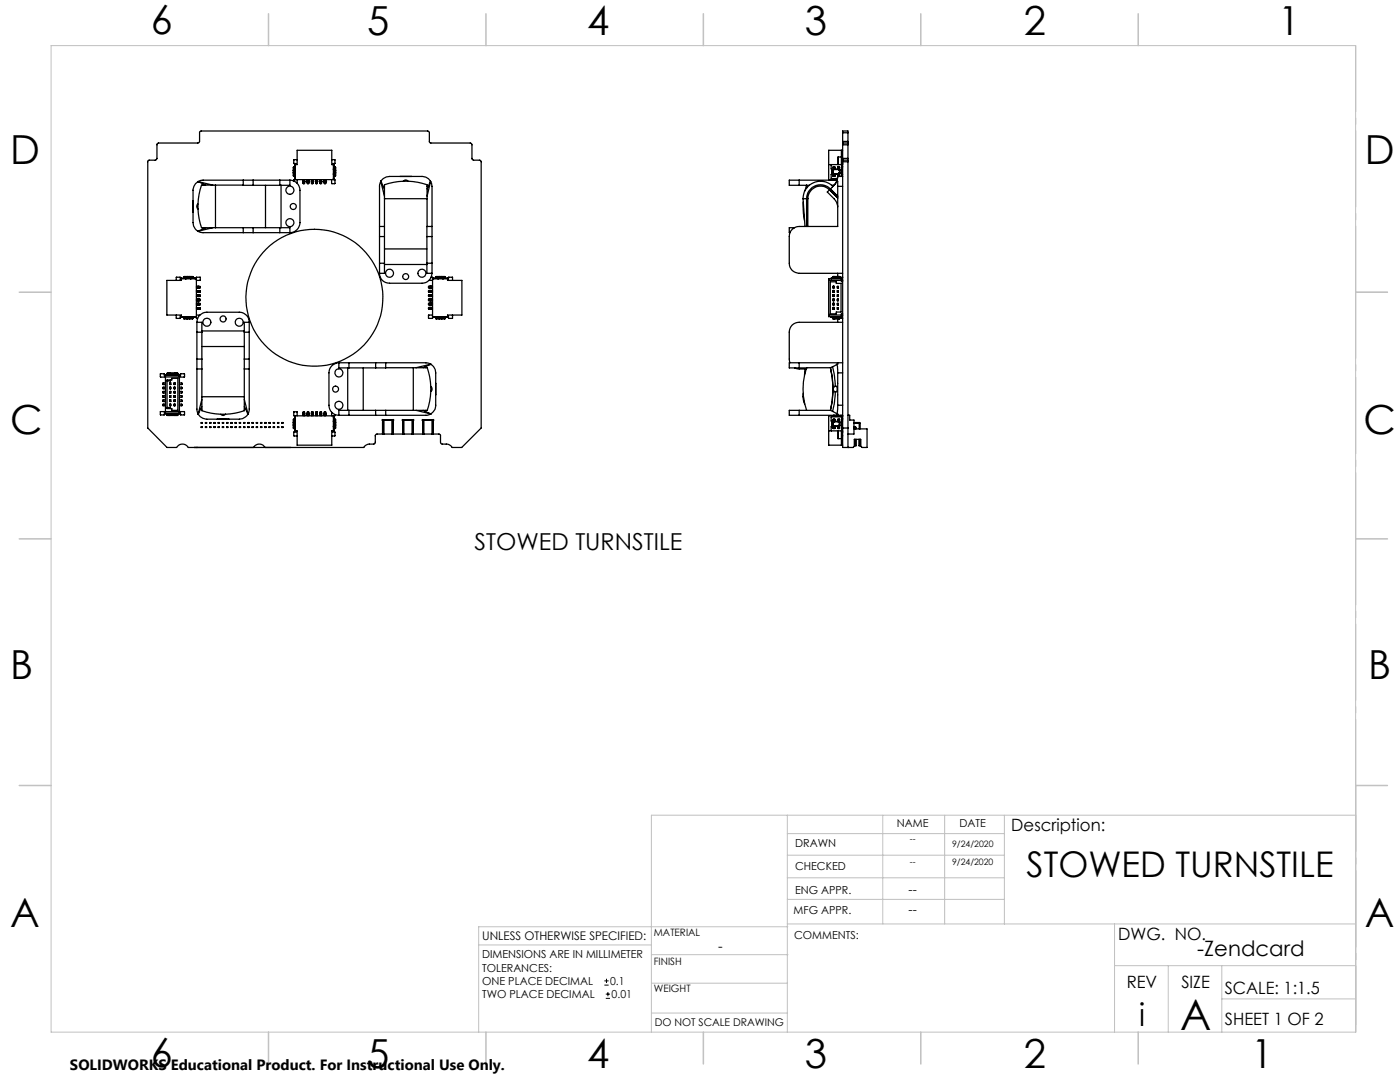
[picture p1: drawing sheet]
<svg xmlns="http://www.w3.org/2000/svg" width="279mm" height="216mm" viewBox="0 0 279 216" stroke-linecap="round" stroke-linejoin="round" font-family="sans-serif">
<path d="M120.6 196.6h.9M120.6 195.7h.9M120.9 199.2h.8M120.9 198.4h.8M121 195.3v.8M121.3 197.9v.9" fill="none" stroke="#000" stroke-width=".2"/>
<path d="M270.6 9.1v49.2M270.6 58.3v49.2M270.6 107.5v49.2M270.6 156.7v49.2" fill="none" stroke="#c0c0c0" stroke-width=".2" stroke-dasharray="15.2 1.3 1.3 1.3" stroke-dashoffset="2.1"/>
<g fill="none" stroke="#c0c0c0" stroke-width=".2">
<path d="M10.2 9.1h260.3v196.9h-260.3zM270.5 58.3h6.4M270.5 156.7h6.4M157.1 162.7v43.3M157.1 175.2h43.3M157.1 170.6h43.3M157.1 166.3h43.3M157.1 179.5h43.3M176.2 162.7v21.7M188.5 162.7v21.7M200.4 162.7v21.7M270.6 162.7h-140.6v43.3"/>
<path d="M95.5 188.6h34.5M130 196.2h27.1M130 190.5h27.3M157.1 184.4h113.4M157.2 184.9h-61.7v21.1M222.4 184.4v21.6M222.4 192.7h48.1M233.2 192.7v13.3M243.8 199.3h26.7M243.8 192.7v13.3M130 202.1h27.1"/>
</g>
<g fill="none" stroke="#c0c0c0" stroke-width=".3">
<path d="M53.6 2.8v6.3M97 2.8v6.3M140.4 2.8v6.3M183.8 2.8v6.3M227.2 2.8v6.3M3.8 58.3h6.4M270.5 58.3h6.4M3.8 107.5h6.4M270.5 107.5h6.4M3.8 156.7h6.4M270.5 156.7h6.4M53.6 206v6.3"/>
<path d="M97 206v6.3M140.4 206v6.3M183.8 206v6.3M227.2 206v6.3"/>
</g>
<g fill="none" stroke="#000" stroke-width=".25">
<path d="M39.5 36.3l1.1 .4M39.5 36.3a2.11 2.11 0 0 0-1 1.7v4.3M39.5 36.2v.1M39.5 36.2l3 .7M40.6 36.7l-.1 .2M40.6 36.7l.4 .2M43 36.9h-2.7a12.4 12.4 0 0 0 0 8.5h2.7M43 36.9v8.5M43 36.9h5.5M48.5 35.9v1.1h2M48.5 35.9h2M48.5 35.9h-8.1l-.9 .3"/>
<path d="M50.5 35.9v1.1M50.5 35.9h5.3M50.5 37h5.3M53 37v8.4M55.8 35.9h2.1M55.8 35.9v1.1M56.1 36.9v8.5M57.9 35.9v1.1h-2.1M57.9 35.9a2.05 2.05 0 0 1 2 2.1v6.4a2.05 2.05 0 0 1-2 2M58.5 34l.2-.1v.7l-.2-.1M58.6 35.1l.2 .1M58.6 35.1h.1"/>
<path d="M58.6 33.3v.1M58.6 33.4v1.7M58.6 33.3v1.8M58.6 35.1h.2M58.6 33.4h.2M58.8 32.9l.5-.1v-2.8h6.9v2.8l.5 .1M58.8 35.6h.1M58.8 34.7h.1M58.8 33.8h.1M58.8 33.3h-.2M58.8 34.8h.1M58.8 33.7h.1"/>
<path d="M58.8 32.9h.1M58.8 32.9v1.8M58.8 34.7v.9M58.9 32.8v3M59.3 31.9h-.7v.7h.5v.2M59.3 35.8v.8M60.5 36.2h.1M60.5 36.2h.2M60.5 35.8v.4M60.7 36.2h.1M60.7 35.8v.9l-.2-.1v-.6M60.7 36h.1"/>
<path d="M61.3 36.2h.1M61.3 36.2h.3M61.3 35.8v.4M61.6 36.2h.1M61.6 35.8v.9l-.3-.1v-.6M61.6 36h.1M62.2 36.2h.1M62.2 36.2h.2M62.2 35.8v.4M62.4 36.2h.1M62.4 35.8v.9l-.2-.1v-.6M62.4 36h.1"/>
<path d="M63 36.2h.1M63 36.2h.3M63 36l.1 .7 .2-.1v-.6M63 35.8v.4M63.3 36.2h.1M63.3 35.8v.4M63.9 36.2h.1M63.9 36.2h.2M63.9 36v.7l.3-.1-.1-.6M63.9 35.8v.4M64.1 36.2h.1M64.1 35.8v.4"/>
<path d="M64.7 36h.1M64.7 36.2h.1M64.7 36.2h.3M64.7 35.8l.1 .9 .2-.1v-.6M65 36.2h.1M65 35.8v.4M66.2 35.8v.8l.6 .1v-.9h-8.1l-.1 .3M66.2 31.9h.7v.7h-.5v.2M66.5 32.8v3M66.5 35.6h.2M66.5 34.8h.2M66.5 33.8h.2"/>
<path d="M66.5 33.7h.2M66.5 32.9h.2M66.5 34.7h.2M66.7 35.6h-.2M66.7 33.8h.1M66.7 34.7h.1M66.7 33.3h.2M66.7 32.9v1.8M66.7 34.7v.9M66.7 35.1h.2M66.7 33.4h.2M66.9 35.1h.1"/>
<path d="M66.9 33.4v1.7M66.9 33.3v.1M66.9 33.3l.1 1.8-.3 .1M67 34l-.2-.1v.7l.2-.1M76 36.2l-.3 .7v8.3M76 36.2l.7 3M76 36.1v.1M76 36.1l.5 1.2M76.5 37.3l.2 .4M76.7 39.7v-2.8a12.4 12.4 0 0 1 8.5 0v2.8M76.7 39.7h8.5M76.7 39.7v5.5"/>
<path d="M76.7 37.2l-.2 .1M79.8 35.2h2.3M79.8 35.2h4.4a1.93 1.93 0 0 1 1.7 .9M79.8 35.2a5.3 5.3 0 0 0-3.3 .4l-.5 .5M80.5 36.2l.5-.3 .5 .3M85.2 39.7v5.5M85.2 37.2l.2 .1M85.4 37.3l-.2 .4M85.9 36.1l-.5 1.2M85.9 36.1v.1M85.9 36.2l.3 1v8M85.9 36.2l-.7 3"/>
<path d="M159.5 35.9h-2v1.1h2M159.5 35.9h7.5M159.5 37h2M159.5 35.9v1.1M160.3 39.7h.7M160.3 39.7l.4 5.5M161 36.9l-.3 1.2M161 39.7l.1 5.5M161 37v.5M161 39.7v5.5M161 39.7h.2M161.2 39.7v5.5"/>
<path d="M165.4 32.8h2.8M165.6 37.9a2.53 2.53 0 0 0-2.8-.6 2.53 2.53 0 0 0-1.6 2.4M165.6 37.9l-.5 .4a4.6 4.6 0 0 1 2.1 2.8v.2M165.6 37.9l1.6 1.6M165.7 37.7a2.77 2.77 0 0 0-3-.6 2.77 2.77 0 0 0-1.7 2.6M165.7 37.7l-.1 .2M165.7 37.7l1.5 1.5M165.9 32.8v2.8h1.2M166 37h.5M166.2 34.6h.1M166.2 33.9h.1M166.2 37.3l-.5 .4"/>
<path d="M166.2 33.9l.1 .1M166.2 33.9v.7M166.2 37.2a3.5 3.5 0 0 0-3.8-.8 3.5 3.5 0 0 0-2.1 3.3M166.2 34.6l.1 .5M166.3 33.3h.3M166.3 35.1h.3M166.3 33.3l-.1 .6M166.3 33.3v.1M166.3 34v.5M166.3 34h.1M166.3 34.5h.1M166.3 34.5l-.1 .1"/>
<path d="M166.3 35.1h.2M166.3 33.4h.2M166.3 35.1h.1M166.3 33.4v.6M166.3 34.5v.6M166.5 34.6l.2 .2M166.5 34.6h.8M166.5 35.1h.1M166.5 33.4v.4M166.5 34.6v.5M166.5 33.8h.8M166.6 33.3l.1 .4"/>
<path d="M166.6 33.3l-.1 .1M166.7 34.8h.4M166.7 34.8l-.1 .3M166.7 33.7h.4M166.7 33.7l-.2 .1M167 36.1l.2 .1v1M167 36.1l-.8 1.2M167.1 34.8l.1 .3M167.1 33.7l.2 .1M167.2 35.2a2.86 2.86 0 0 1-1 2.1M167.2 37.2v8h-7.7a1.99 1.99 0 0 0-2 2v5.3a1.99 1.99 0 0 0 2 2h8.7M167.2 35.2l-.2 .9"/>
<path d="M167.2 35.2h1M167.2 37.2h1M167.2 33.3h.3M167.2 33.3l-.1 .4M167.2 35.1h.3M167.2 33.3l.1 .1M167.3 35.1h.2M167.3 33.4h.2M167.3 34.6l-.2 .2M167.3 31.3v1.5M167.3 33.4v.4M167.3 34.6v.5"/>
<path d="M167.3 35.1h-.1M167.5 33.4v.6M167.5 34.5v.6M167.5 35.1h.1M167.5 34.5l.1 .1M167.5 34h.1M167.5 34.5h.1M167.5 33.3l.1 .6M167.5 33.3v.1M167.5 34v.5M167.6 34.6l-.1 .5M167.6 34.6h.1"/>
<path d="M167.6 33.9h.1M167.6 33.9l-.1 .1M167.6 33.9v.7M167.9 30l.1 5.2M167.9 31.3h-.6v1.5M168 35.1l.1 .1M168 34.9h.2M168 33.3h.2M168 32.6h.1M168 32.6v.2M168 32.6h.2M168 31.9h.2"/>
<path d="M168 31.9v.7M168 32.8h.1M168 32.8h.2M168.2 32v.3M168.2 31.6v.4M168.2 28.5v.4M168.2 28.2v.3M168.2 26.5v-.4h1v.4M168.2 31.9h-.2M168.2 33.2l-.2 .1M168.2 32h1M168.2 32.3v57h2.1l.2-.3v-1.3h1.3v1.3l.2 .3h1v-3.7h-2.6"/>
<path d="M168.2 28.5h1M168.2 30h-2.8v5.8h1.7M168.2 26.5v1.7M168.2 28.9v2.7M168.2 32.3h1M168.2 31.6h1M168.2 28.9h1M168.2 28.2h1M168.2 26.5h1M169.2 32v.3M169.2 31.6v.4M169.2 28.5v.4"/>
<path d="M169.2 28.2v.3M169.2 26.5v1.7M169.2 28.9v2.7M169.2 32.3v57M36.2 55.7l-.2 .1v-.5h-.8v.7M36.2 55.6h3M36.2 55.5v.5h-2.9v6.9h2.9v.4M36.2 55.5h.9M36.2 55.5v.1M36.7 55.2l.1 .1M36.7 55.2v.3M36.7 55.2h1.8"/>
<path d="M36.8 55.3h1.6M36.8 55.3v.2M37 55.5v.1M37.1 55.5h.1M37.1 55.5v.1M37.1 55.5h1.8M37.4 55.2l-.1 .2h.6l-.1-.2M38 55.6v-.1l.1 .1M38.1 55.5v.1M38.4 55.3v.2M38.5 55.2l-.1 .1M38.5 55.2v.3"/>
<path d="M38.5 40v2.3M38.5 42.3a5.2 5.2 0 0 0 .4 3.3l.6 .5M38.9 55.5l.1 .1M38.9 55.5v.1M39.2 58h.5v.3h-.2M39.2 58.9l.5-.1v.4l-.2-.1M39.2 57.2h.5v.3l-.2-.1M39.2 59.7h.5v.3h-.2M39.2 55.4v8.1h.2M39.2 55.3h.1M39.2 58.3h.3M39.2 57.4h.3"/>
<path d="M39.2 59.1h.3M39.2 60h.3M39.2 55.3h.8v.7h-.8M39.3 58.8l.7 .1-.1 .3-.6-.1M39.3 58h.7l-.1 .3h-.6M39.3 57.2h.7l-.1 .3-.6-.1M39.3 59.7h.7l-.1 .3h-.6M39.5 46.1h.1M39.5 40.7l-.2 .5 .2 .5M39.5 46.1l.9 .3h8.1M39.5 58.3h.1M39.5 59.1h.1"/>
<path d="M39.5 60h.1M39.5 57.4h.1M39.5 57.2v.2M39.5 58v.3M39.5 58.8v.3M39.5 59.7v.3M40.5 45.4l.1 .2M40.6 45.6l-1.1 .5M41 45.4l-.4 .2M42.5 45.4l-3 .7M43 45.4h5.5M48.5 45.4h2"/>
<path d="M48.5 46.4h2M48.5 45.4v1M50.5 45.4h5.3M50.5 45.4v1M50.5 46.4h5.3M55.8 45.4h2.1v1M55.8 46.4h2.1M55.8 45.4v1M75.7 52.5v2M75.7 45.2v2M75.7 54.5a1.93 1.93 0 0 0 2.1 2h6.4a1.99 1.99 0 0 0 2-2M75.7 47.2h1"/>
<path d="M75.7 52.5h1M75.7 47.2v5.3M75.7 45.2h1M76.7 52.8h8.5M76.7 52.5v2h-1M76.7 45.2v2M76.7 47.2v5.3M76.7 49.7h8.5M85.2 52.5v2h1M85.2 45.2v2M85.2 47.2v5.3M85.2 47.2h1"/>
<path d="M85.2 52.5h1M85.2 45.2h1M85.6 56h.7M85.9 59.1h.1M85.9 60h.1M85.9 58.3h.1M85.9 57.4h.1M85.9 59.7v.3M85.9 57.2v.2M85.9 58v.3M85.9 58.9v.2M86 55.3l.3 .1v8.1h-.8v-.6h.8"/>
<path d="M86.1 59.7h-.6l.1 .3h.5h-.2M86.1 58h-.6l.1 .3h.5h-.2M86.1 58.8l-.6 .1 .1 .3h.5l-.2-.1M86.1 57.1l-.6 .1 .1 .3h.5l-.2-.1M86.1 57.1v.1M86.1 58h.1M86.1 58.8h.1M86.1 59.7h.1M86.2 52.5v2M86.2 45.2v2M86.2 47.2v5.3M86.3 59.1h-.4"/>
<path d="M86.3 58.9l-.4-.1v.3M86.3 59.9l-.4 .1M86.3 59.7h-.4v.3M86.3 58.2l-.4 .1M86.3 58h-.4v.3M86.3 57.4h-.4M86.3 57.2h-.4v.2M86.3 55.6h3M86.6 55.5l-.1 .1M86.6 55.5v.1M86.6 55.5h.8M87 55.2l.1 .1"/>
<path d="M87 55.2v.3M87 55.2h1.8M87.1 55.3h1.7M87.1 55.3v.2M87.3 55.5v.1M87.4 55.5h.1M87.4 55.5v.1M87.5 55.5h.8M87.5 55.5v.1M87.7 55.2l-.1 .2h.6v-.2M88.3 55.5h.1M88.3 55.5v.1"/>
<path d="M88.4 55.5v.1M88.4 55.5h.9M88.5 55.5v.1M88.8 55.3v.2M88.8 55.2v.1M88.8 55.2v.3M89.3 55.5v.5h2.9v6.9h-2.9v.4M89.3 55.5v.1M89.3 55.7l.2 .1v-.5h.8v.7M158.6 45.4h-1.1v1h.2M160.3 40.3v2.3l.2 1.4M165.4 56h2.5"/>
<path d="M165.7 56.2h1.2v.4h1v5.7h-1v.3h-1.2zM165.9 55.5h2.1M165.9 55.5v.1M166.2 55.3h.1M166.2 55.3v.1M166.2 55.3l.1-.1 1.3 .1M166.2 55.3v.2M166.3 55.2v.1M166.3 55.2l-.1 .1M166.3 57.1h.1M166.3 59.7h.1M166.3 58.8h.1"/>
<path d="M166.3 58h.1M166.3 58.3h.1M166.3 57.5h.1M166.3 59.2h.1M166.3 57.1v.4M166.3 58v.3M166.3 58.8v.4M166.3 59.7v.3M166.3 58.8v.1M166.3 57.1v.1M166.3 58.9h.1M166.3 59.1h.1"/>
<path d="M166.3 59.9h.1M166.3 58.2h.1M166.3 57.4h.1M166.3 57.2h.1M166.3 59.9v.1M166.3 58.2v.1M166.3 57.4v.1M166.3 59.1v.1M166.3 57.2v.2M166.3 58v.2M166.3 58.9v.2M166.3 59.7v.2"/>
<path d="M166.3 55.3h.2M166.3 55.3v.2M166.3 55.2h.1M166.4 58.2v.1M166.4 57.4v.1M166.4 59.9v.1M166.4 57.2v.2M166.4 58v.2M166.4 58.9v.2M166.4 59.7v.2M166.4 59.1v.1M166.4 58.8v.1"/>
<path d="M166.4 57.1v.4M166.4 58v.3M166.4 58.8v.4M166.4 59.7v.3M166.4 57.1v.1M166.4 59.7h.1M166.4 58h.1M166.5 55.3v.2M166.5 55.2h.1M166.6 55.2l-.1 .1M166.6 55.2l.1 .3M166.7 55.3h.1"/>
<path d="M166.7 55.3h.4M166.7 55.3v.2M167.1 55.3h.1M167.1 55.3v.2M167.1 57.1h.2M167.1 59.7h.2M167.1 58.8h.2M167.1 58h.2M167.1 58.3h.2M167.1 57.5h.2M167.1 59.2h.2M167.1 57.1v.4"/>
<path d="M167.1 58v.3M167.1 58.8v.4M167.1 59.7v.3M167.1 58h.1M167.1 58.8v.1M167.1 57.1v.1M167.1 59.7h.1M167.1 58.9h.1M167.1 59.1h.1M167.1 59.9h.1M167.1 58.2h.1M167.1 57.4h.1"/>
<path d="M167.1 57.2h.1M167.1 57.2v.2M167.1 58v.2M167.1 58.9v.2M167.1 59.7v.2M167.1 58.2v.1M167.1 59.1v.1M167.1 59.9v.1M167.1 57.4v.1M167.2 54.5v.7M167.2 55.2l.1 .1M167.2 55.2v.3"/>
<path d="M167.2 57.2v.2M167.2 58v.2M167.2 58.9v.2M167.2 59.7v.2M167.2 57.4l.1 .1M167.2 59.1l.1 .1M167.2 58.2l.1 .1M167.2 59.9l.1 .1M167.3 55.3h.2M167.3 55.3v.2M167.3 57.1v.4M167.3 58v.3"/>
<path d="M167.3 58.8v.4M167.3 59.7v.3M167.3 57.1l-.1 .1M167.3 58h-.1M167.3 59.7h-.1M167.3 58.8l-.1 .1M167.3 55.2h-.1M167.5 55.3v.2M167.5 55.2l.1 .1M167.5 55.2v.1M167.6 55.3h.1M167.6 55.3v.2"/>
<path d="M167.6 55.3v.1M167.9 55.6v.6h.3M168 55.6v.1M168 55.6h-2.6v7.6h2.6M168 55.3v.1M168 55.9v.1M168 55.9h.2M168 55.3h.2M168 55.4v.5M33 79h-.5v.3h.5M33 78.1h-.5v.3h.5M33 77.3h-.5v.3h.5"/>
<path d="M33 79.8h-.5v.3h.5M33 76.4h-.5v.3h.5M33 75h-.2v-.4h-.8l.1 .6h.9M33 74.8h2.8v7.8h-2.8zM33 75.2h2.8M33 74.9h2.8M33.3 74.5h.7M33.3 75.8h1v-.3h1.2v6.4h-1.2v-.4h-1zM33.3 74.5v.3M33.4 74.4h.1M33.4 74.4l-.1 .1M33.4 74.4h2"/>
<path d="M33.4 74.4v.4M33.6 74.4l-.1 .2h.3v-.2M33.9 76.4l.1 .3M33.9 79h.2M33.9 76.7h.2M33.9 77.6h.2M33.9 76.4h.2M33.9 79.3h.2M33.9 77.3h.2M33.9 77.3h.1M33.9 78.4h.2M33.9 74.4v.4"/>
<path d="M33.9 76.4v.3M33.9 77.3v.3M33.9 78.1v.3M33.9 79v.3M33.9 79.8v.3M33.9 78.1h.1M33.9 79.8h.1M33.9 79h.1M33.9 78.1h.2M33.9 79.8h.2M33.9 74.4l.1 .1M34 77.3v.2"/>
<path d="M34 78.1v.3M34 79v.2M34 79.8v.2M34 78.1h.1M34 78.4h.1M34 79h.1M34 76.7h-.1M34 76.7h.1M34 77.5h.1M34 77.3h.1M34 78.4h-.1M34 79.2h.1"/>
<path d="M34 77.5l-.1 .1M34 79.2l-.1 .1M34 79.8h.1M34 74.5v.3M34 75.8v.2h-.7M34 77.5l.1 .1M34 79.2l.1 .1M34 74.5h.8M34.1 76.4l-.1 .3M34.1 76.4v.3M34.1 77.3v.3M34.1 78.1v.3"/>
<path d="M34.1 79v.3M34.1 79.8v.3M34.1 77.3h-.1M34.1 79.8h-.1M34.1 79h-.1M34.1 78.1h-.1M34.7 79h.2M34.7 79h.1M34.7 76.7h.2M34.7 76.4l.1 .3M34.7 77.6h.2M34.7 76.4h.2"/>
<path d="M34.7 79.3h.2M34.7 76.4v.3M34.7 77.3v.3M34.7 78.1v.3M34.7 79v.3M34.7 79.8v.3M34.7 77.3h.2M34.7 79.8h.1M34.7 78.4h.2M34.7 78.1h.2M34.7 79.8h.2M34.7 77.3h.1"/>
<path d="M34.7 78.1h.1M34.8 74.5h.7M34.8 74.5l.1-.1v.4M34.8 78.1h.1M34.8 78.4h.1M34.8 79h.1M34.8 76.7h.1M34.8 74.5v.3M34.8 77.3v.2M34.8 78.1v.3M34.8 79v.2M34.8 79.8v.2"/>
<path d="M34.8 77.5h.1M34.8 77.3h.1M34.8 77.5l-.1 .1M34.8 79.2l-.1 .1M34.8 79.2h.1M34.8 76.7h-.1M34.8 78.4h-.1M34.8 79.8h.1M34.9 78.4h.1M34.9 77.3v.2M34.9 78.1v.3M34.9 79v.2"/>
<path d="M34.9 79.8v.2M34.9 77.5v.1M34.9 79.2v.1M34.9 76.7h.1M34.9 76.4v.3M34.9 77.3v.3M34.9 79v.3M34.9 79.8v.3M34.9 78.1h.1M34.9 79h.1M34.9 79.8h.1M34.9 77.3h.1"/>
<path d="M35.1 74.4l-.1 .2h.3l-.1-.2M35.2 62.9v.6h.7l.1-.5 .2 .1M35.4 74.4l.1 .1M35.4 74.4v.4M35.5 74.5v.3M35.8 78.1h.5v.3h-.5M35.8 79.8h.5v.3h-.5M35.8 79h.5v.3h-.5M35.8 77.3h.5v.3h-.5M35.8 76.4h.5v.3h-.5M35.8 75h.2v-.4h.8v.6h-1M36.2 63.2h3"/>
<path d="M36.2 63.3h.9M36.2 63.2v.1M36.7 63.3v.3M36.7 63.6h1.8M36.8 63.5l-.1 .1M36.8 63.5h1.6M36.8 63.3v.2M37 63.2v.1M37.1 63.3h.1M37.1 63.2v.1M37.1 63.3h1.8M37.4 63.6l-.1-.1h.6l-.1 .1"/>
<path d="M38 63.2v.1l.1-.1M38.1 63.2v.1M38.4 63.5l.1 .1M38.4 63.3v.2M38.5 63.3v.3M38.9 63.2v.1M39 63.2l-.1 .1M39.2 61.4h.5v.3h-.2M39.2 60.6l.5-.1v.4l-.2-.1M39.2 62.9h.7M39.2 61.7h.3M39.2 60.8h.3"/>
<path d="M39.3 64.3v2M39.3 64.3h1v2M39.3 71.6v2M39.3 64.3a1.99 1.99 0 0 1 2-2h6.5a1.99 1.99 0 0 1 1.9 2M39.3 73.6v8.3l.2 .7M39.3 71.6h1M39.3 66.3h1M39.3 73.6h1M39.3 66.3v5.3M39.3 60.5l.7 .1-.1 .3-.6-.1M39.3 61.4h.7l-.1 .3h-.6M39.5 60.8h.1"/>
<path d="M39.5 61.7h.1M39.5 60.5v.3M39.5 61.4v.3M40.3 79.2v2.7a12.3 12.3 0 0 0 8.5 0v-2.7M40.3 66h8.5M40.3 79.2h8.5M40.3 71.6v2M40.3 66.3v5.3M40.3 73.6v5.6M40.3 79.7l-.8 2.9M40.3 69.1h8.5M48.8 71.6v2"/>
<path d="M48.8 66.3v5.3M48.8 73.6v5.6M48.8 71.6h.9M48.8 66.3h.9M48.8 73.6h.9M48.8 79.7l.7 2.9M49.7 64.3h-.9v2M49.7 64.3v2M49.7 71.6v2M49.7 73.6v8.3l-.2 .7M49.7 66.3v5.3M67.6 72.4v1h2"/>
<path d="M67.6 72.4h2M67.6 72.4a1.99 1.99 0 0 0-1.9 2v6.5a1.99 1.99 0 0 0 1.9 2M69.4 73.4v8.5M69.6 73.4h5.4M69.6 72.4v1M69.6 72.4h5.4M72.5 73.4v8.5M75 73.4h2M75 72.4h2M75 72.4v1M77 72.4h8l1 .3M77 73.4h5.5"/>
<path d="M77 72.4v1M82.5 73.4h2.7a11.4 11.4 0 0 1 0 8.5h-2.7M82.5 73.4v8.5M84.9 73.2v.2M84.9 73.2l-.4 .2M85.9 77.1l.3 .3v.4l-.2 .3M85.9 61.7h.1M85.9 60.8h.1M85.9 61.4v.3M85.9 60.6v.2M86 72.7h.1M86 72.7l-3 .7"/>
<path d="M86 72.7l-1.1 .5M86 72.7a1.97 1.97 0 0 1 1 1.9v1.9M86.1 61.3l-.6 .1 .1 .3h.5h-.2M86.1 60.5l-.6 .1 .1 .3h.5l-.2-.1M86.1 60.5h.1M86.1 61.3v.1M86.3 61.6l-.4 .1M86.3 61.4h-.4v.3M86.3 60.8h-.4M86.3 60.6l-.4-.1v.3M86.3 63.2h3M86.5 63.2l.1 .1"/>
<path d="M86.6 63.3h.8M86.6 63.2v.1M87 76.5v2.3M87 76.5v4.4a1.88 1.88 0 0 1-1 1.7M87 63.3v.3M87 63.6h1.8M87.1 63.5l-.1 .1M87.1 63.5h1.7M87.1 63.3v.2M87.3 63.2v.1M87.4 63.3h.1M87.4 63.2v.1"/>
<path d="M87.5 63.3h.8M87.5 63.2v.1M87.7 63.6l-.1-.1h.6v.1M88.3 63.3h.1M88.3 63.2v.1M88.4 63.3h.9M88.4 63.2v.1M88.5 63.2v.1M88.8 63.5v.1M88.8 63.3v.2M88.8 63.3v.3M89.3 63.2v.1"/>
<path d="M90.3 62.9v.6h-.7l-.1-.5-.2 .1M158.6 73.4a3.9 3.9 0 0 0 2.3 .2M159.5 72.4h-2v1h2M159.5 73.4h1.5M159.5 72.4h8.7M159.5 72.4v1M160.3 79.2l.3 1.4M160.3 79.2h.1M160.3 78.5v.7M160.7 73.6l-.2 1.3M161 73.4a13.2 13.2 0 0 0 0 8.5M161 73.4h4.7"/>
<path d="M161 73.4h.1M165.4 62.9h2.5M165.7 73.4a18.3 18.3 0 0 1 0 8.5M165.9 63.2v.1M165.9 63.3h2.1M166.2 73.2l.3 1.9 .2 2M166.2 63.5h.1M166.2 63.5l.1 .1 1.3-.1M166.2 73.2l-.5 .2M166.2 63.5l.1 .1M166.2 63.3v.2M166.3 61.3h.1"/>
<path d="M166.3 60.5h.1M166.3 60h.1M166.3 60.9h.1M166.3 61.7h.1M166.3 60.5v.4M166.3 61.3v.4M166.3 61.3v.1M166.3 60.5v.1M166.3 63.6h.1M166.3 61.4h.1M166.3 61.6h.1M166.3 60.6h.1"/>
<path d="M166.3 60.8h.1M166.3 60.8v.1M166.3 61.6v.1M166.3 60.6v.2M166.3 61.4v.2M166.3 63.5v.1M166.3 63.5h.2M166.3 63.3v.2M166.4 60.8v.1M166.4 61.6v.1M166.4 60.6v.2M166.4 61.4v.2"/>
<path d="M166.4 61.3v.1M166.4 60.5v.4M166.4 61.3v.4M166.4 60.5v.1M166.5 63.5l.1 .1M166.5 63.3v.2M166.6 63.6h-.1M166.7 63.5l-.1 .1M166.7 63.5h.1M166.7 63.3v.2M166.7 78.2l-.2 2-.3 1.9M166.7 77.1l.1-.1a.74 .74 0 0 1 0 1.2h-.1"/>
<path d="M166.7 77.1a.6 .6 0 0 0-.4 .5 .6 .6 0 0 0 .4 .6M166.7 63.5h.4M167 72.7l-.8 .5M167 72.7l.2 1.7M167.1 63.3v.2M167.1 61.4h.2M167.1 60.5h.2M167.1 60h.2M167.1 60.9h.2M167.1 61.7h.2M167.1 60.5v.1M167.1 60.5v.4"/>
<path d="M167.1 61.4v.3M167.1 61.4h.1M167.1 63.5h.1M167.1 61.6h.1M167.1 60.6h.1M167.1 60.8h.1M167.1 60.6v.2M167.1 61.4v.2M167.1 60.8v.1M167.1 61.6v.1M167.2 74.4v6.5M167.2 72.4v.3h-.2"/>
<path d="M167.2 63.6v.7M167.2 63.3v.3M167.2 74.4h1M167.2 60.6v.2M167.2 61.4v.2M167.2 61.6l.1 .1M167.2 60.8l.1 .1M167.2 63.6h.1M167.3 63.5l-.1 .1M167.3 63.5h.2M167.3 60.5v.4M167.3 61.4v.3"/>
<path d="M167.3 63.3v.2M167.3 60.5l-.1 .1M167.3 61.4h-.1M167.5 63.5v.1M167.5 63.3v.2M167.5 63.6h.1M167.6 63.5l-.1 .1M167.6 63.5h.1M167.6 63.3v.2M168 63.5h.2M168 63.1v.1M168 62.9v.6"/>
<path d="M168 62.9h.2M168.2 64.3h-8.7a1.93 1.93 0 0 0-2 2v5.3l.2 .8M168.2 62.9h-.2M168.2 62.6h-.3v.6M33 80.6l-.5 .1v.3h.5M33 82.4l-.2-.1v.5l-.8-.1v-.6h4.8v.6l-.7 .1-.1-.5-.2 .1M33 82.4h2.8M33.3 82.8h.7M33.3 82.6v.2M33.3 81.3h.7v.2M33.3 82.8l.1 .1M33.4 82.9h.1"/>
<path d="M33.4 82.9h2M33.4 82.6v.3M33.6 82.9l-.1-.2h.3v.2M33.9 82.6v.3l.1-.1M33.9 80.6h.2M33.9 80.6v.4M33.9 81h.2M33.9 80.6l.1 .1M33.9 80.1h.2M34 80.7v.2M34 80.7h.1M34 80.9h.1"/>
<path d="M34 80l-.1 .1M34 80.9l-.1 .1M34 80h.1M34 82.6v.2M34 80l.1 .1M34 80.9l.1 .1M34 82.8h.8M34.1 80.6v.4M34.1 80.6l-.1 .1M34.7 80.6h.2M34.7 80.6l.1 .1M34.7 80.6v.4"/>
<path d="M34.7 81h.2M34.7 80.1h.2M34.8 82.8h.7M34.8 80.7h.1M34.8 80.7v.2M34.8 82.6v.2M34.8 80.9h.1M34.8 80.9l-.1 .1M34.8 80l-.1 .1M34.8 80h.1M34.8 82.8l.1 .1M34.9 80.7v.2"/>
<path d="M34.9 80.9v.1M34.9 80v.1M34.9 80.6v.4M34.9 82.6v.3M34.9 80.6v.1M35.1 82.9l-.1-.2h.3l-.1 .2M35.4 82.6v.3M35.5 82.8l-.1 .1M35.5 82.6v.2M35.8 80.6l.5 .1v.3h-.5M38.8 89.3h.1M39.2 89.3h.1"/>
<path d="M39.5 82.6l.1 .1M39.6 82.7a2.11 2.11 0 0 0 1.7 .9h4.4M40.1 81.6l-.5 1.1M40.1 81.6h.2M40.1 85.2h.3v.1h-.3zM40.1 84.3h.3v.2h-.3zM40.3 81.1l-.2 .5M41 85.2h.2v.1h-.2zM41 84.3h.2v.2h-.2zM41.8 85.2h.3v.1h-.3zM41.8 84.3h.3v.2h-.3zM42.7 85.2h.2v.1h-.2z"/>
<path d="M42.7 84.3h.2v.2h-.2zM43.4 83.6h2.3M43.5 85.2h.3v.1h-.3zM43.5 84.3h.3v.2h-.3zM44.4 85.2h.2v.1h-.2zM44.4 84.3h.2v.2h-.2zM45 82.6l-.5 .3-.5-.2M45.2 85.2h.3v.1h-.3zM45.2 84.3h.3v.2h-.3zM46.1 85.2h.2v.1h-.2zM46.1 84.3h.2v.2h-.2zM46.9 85.2h.3v.1h-.3z"/>
<path d="M46.9 84.3h.3v.2h-.3zM47.8 85.2h.2v.1h-.2zM47.8 84.3h.2v.2h-.2zM48.6 85.2h.3v.1h-.3zM48.6 84.3h.3v.2h-.3zM48.8 81.1l.2 .5M49 81.6l.5 1.1M49 81.6h-.2M49.5 82.7a2.16 2.16 0 0 1-1.9 .9h-1.9M49.5 85.2h.2v.1h-.2zM49.5 84.3h.2v.2h-.2zM49.5 82.6v.1"/>
<path d="M50.3 84.3h.3v.2h-.3zM50.3 85.2h.3v.1h-.3zM50.6 89.3a1.33 1.33 0 0 1 2.3 0M51.2 85.2h.2v.1h-.2zM51.2 84.3h.2v.2h-.2zM52 85.2h.2v.1h-.2zM52 84.3h.2v.2h-.2zM52.8 85.2h.3v.1h-.3zM52.8 84.3h.3v.2h-.3zM53.7 85.2h.2v.1h-.2zM53.7 84.3h.2v.2h-.2zM54.5 85.2h.3v.1h-.3z"/>
<path d="M54.5 84.3h.3v.2h-.3zM55.4 85.2h.2v.1h-.2zM55.4 84.3h.2v.2h-.2zM56.2 84.3h.3v.2h-.3zM56.2 85.2h.3v.1h-.3zM57.9 89.3h.1M58.5 84.3l.2-.1v.7l-.2-.1M58.6 83.7h.1M58.6 85.4v.1M58.6 85.5h.2M58.6 83.7v1.7M58.6 83.7v1.8"/>
<path d="M58.6 83.7h.2M58.6 85.4h.2M58.8 85.9l.5 .1v2.8h6.9v-2.8l.5-.1M58.8 84.1h.1M58.8 83.6l-.2 .1M58.8 85.2h.1M58.8 83.3v2.6M58.8 84h.1M58.8 85.9h.1M58.8 83.3h.1M58.9 83.2l-.1 .1M58.9 85h-.1l.1 .1"/>
<path d="M58.9 83v3M59.1 86v.2h-.5v.8h.7M60.5 82.5l.3 .1zM60.5 82.8v-.6h.2v.8M60.5 82.6v.4M60.7 82.6h.1M61.3 82.5l.3 .1zM61.3 82.8v-.6h.3v.8M61.3 82.6v.4M61.6 82.6h.1M62.2 82.5l.3 .1zM62.2 82.8v-.6h.2v.8"/>
<path d="M62.2 82.6v.4M62.4 82.6h.1M63 82.5l.3 .1zM63 82.8l.1-.6h.2v.6M63 82.6v.4M63.3 82.6v.4M63.3 82.6h.1M63.9 82.5l.3 .1zM63.9 82.8l.1-.6h.2v.6M63.9 82.6v.4M64.1 82.6v.4M64.1 82.6h.1"/>
<path d="M64.7 82.5l.3 .1zM64.7 82.8h.1M65 82.6h.1M65 82.6v.4M65 82.8v-.6h-.2l-.1 .8M66.2 82.3v.7M66.4 86v.2h.5v.8h-.7M66.5 83.2l.2 .1M66.5 85h.2l-.2 .1M66.5 85.2h.2M66.5 83v3M66.5 84.1h.2"/>
<path d="M66.5 84h.2M66.5 85.9h.2M66.5 83.3h.2M66.7 84.1h.1M66.7 83.6l.2 .1M66.7 83.3v2.6M66.7 83.7h.2M66.7 85.4h.2M66.9 82.7v.3h-8.2l-.1-.8h.7v.8M66.9 85.4v.1M66.9 83.7v1.7M66.9 83.7h.1"/>
<path d="M66.9 83.7l.1 1.7-.3 .1M67 84.3l-.2-.1v.7l.2-.1M67.6 82.9h2M69.6 81.9h-2v1M69.6 81.9h5.4M69.6 81.9v1M69.6 82.9h5.4M75 81.9h2M75 82.9h2M75 81.9v1M76.4 86.6l-1.4 .1-.1 .2v1.6l-.3 .1h-.9a1.33 1.33 0 0 0-1.1 .7h-35a1.33 1.33 0 0 0-2.4 0h-1.9l-3.8-3.9v-53.3l.2-.1h1.3l.3-.2v-3l.2-.2 8-.1 .3-.3v-1.8l.3-.3h45.3l.3 .3v1.9l.2 .2h8l.2 .2 .1 3.1 .3 .2h1.3l.2 .3v53.1l-3.9 3.9h-1.9a1.33 1.33 0 0 0-1.1-.7h-.9l-.2-.1-.2-1.8-1.4-.1M76.4 83.8h.1"/>
<path d="M76.4 86.6h.2M76.4 83.8v.1M76.4 84v2.6M76.6 86.6h1.6M76.6 86.6v-2.8h1.6v2.8M76.7 83.8l-.4 .3v2.5M77 81.9h5.5M77 81.9v1M77.3 83.8h.1M77.4 83.8h.1M77.5 83.8h.1M78.1 83.8l.4 .2v2.6"/>
<path d="M78.2 86.6h.2M78.4 83.8v.1M78.4 86.6h2M78.4 84v2.6M80.4 86.6h.2M80.4 84v2.6M80.5 83.8l-.1 .1M80.6 86.6h1.6M80.7 83.8l-.3 .3M81.3 83.8h.1M81.4 83.8h.1M81.5 83.8h.1"/>
<path d="M82.1 83.8l.4 .3v2.5M82.2 83.8h-1.6v2.8M82.2 86.6h.2M82.2 83.8v2.8M82.4 83.8v.1M82.4 86.6h2M82.4 84v2.6M83 81.9l3 .7M84.4 86.6h.2M84.4 84v2.6M84.5 83.8l-.1 .1M84.5 81.9l.4 .2"/>
<path d="M84.6 86.6v-2.8h1.6v2.8M84.6 86.6h1.6M84.7 83.8l-.2 .1-.2 .2M84.9 82.1l1.1 .5M84.9 81.9v.2M85.3 83.8h.1M85.4 83.8h.1M85.5 83.8h.1M86 82.6l-.8 .3h-8.2M86 82.6h.1M86.1 83.8l.4 .3v2.5M86.2 86.6h.2"/>
<path d="M86.4 83.8v.1M86.4 84v2.6M159.5 81.9h-2v1h2M159.5 81.9h1.5M159.5 82.9h8.7M159.5 81.9v1M161 81.9h4.7M165.4 86h2.8M165.7 81.9l.5 .2M166.2 82.1l.8 .5M166.2 84.2h.1M166.2 84.9h.1"/>
<path d="M166.2 84.2v.7M166.2 84.2l.1 .1M166.2 84.9l.1 .6M166.3 85.5h.3M166.3 83.7h.3M166.3 83.7l-.1 .5M166.3 84.3v.5M166.3 83.7h.1M166.3 84.8h.1M166.3 84.3h.1M166.3 84.8l-.1 .1M166.3 82.9h.8"/>
<path d="M166.3 83.7h.2M166.3 85.4h.2M166.3 83.7v.6M166.3 84.8v.6M166.3 85.4v.1M166.4 82.9h.1M166.5 83.7v.5M166.5 85v.4M166.5 85l.2 .1M166.5 85h.8M166.5 84.2h.8M166.5 85.4l.1 .1"/>
<path d="M166.6 83.7l.1 .4M166.6 83.7h-.1M166.7 85.1h.4M166.7 84.1h.4M166.7 85.1l-.1 .4M166.7 84.1l-.2 .1M167 82.6h.2v.3M167.1 83l-.1-.1 .1 .1M167.1 85.1l.1 .4M167.1 84.1l.2 .1M167.2 80.9l-.2 1.7M167.2 80.9h1"/>
<path d="M167.2 85.5h.3M167.2 83.7l-.1 .4M167.2 83.7h.3M167.2 83.7h.1M167.3 86v1.5h.6M167.3 83.7h.2M167.3 85.4h.2M167.3 83.7v.5M167.3 85v.4M167.3 86v1.5M167.3 85l-.2 .1M167.3 85.4l-.1 .1"/>
<path d="M167.4 82.9l-.3 .1M167.5 83.7v.6M167.5 84.8v.6M167.5 85.4v.1M167.5 84.8l.1 .1M167.5 84.8h.1M167.5 84.3h.1M167.5 83.7l.1 .5M167.5 84.3v.5M167.5 83.7h.1M167.6 84.9l-.1 .6M167.6 84.2h.1"/>
<path d="M167.6 84.9h.1M167.6 84.2l-.1 .1M167.6 84.2v.7M167.8 82.9l-.2 .1M167.9 88.8v-5.8h-2.5v5.8h2.8M168 85.5l.2 .1M168 83.2h-2.1v2.8M168 83.6h.2l-.2 .1M168 83.2h.2M168 84h.2M168 85.5h.2M168 82.9v.1"/>
<path d="M168 86.2v.1M168 86.9l.2 .1M168 83v.2M168 86v.2M168 83h.2M168 86.2h.2M168 82.9h.2M168 82.9h.1M168 86h.1M168 86.3v.6M168 86.3h.2M168 86.9h.2"/>
<path d="M168 86h.2M168.1 83.6h.1M168.2 83.1l-.2 .1M168.2 85.4h1M169.2 89.3h.1M169.2 82.9h.4v.9h.8v2.8h-1.2M170.4 84.3h1.2l.1 1.3M170.4 84.5h1.1v1.1M170.4 85.2h.3l.1 .4M170.4 85.3h.2v.3M170.6 87.7v1.2h.1M170.7 87.7v1.2"/>
<path d="M170.9 87.7v1.2h-.2M171.4 87.7v1.2h.2M171.6 87.7v1.2M171.7 87.7v1.2h-.1"/>
<circle cx="57.9" cy="38" r=".81"/>
<circle cx="57.9" cy="44.4" r=".81"/>
<circle cx="58.5" cy="41.2" r=".61"/>
<circle cx="62.8" cy="59.4" r="13.7"/>
<circle cx="77.7" cy="54.5" r=".8"/>
<circle cx="81" cy="55.2" r=".6"/>
<circle cx="84.2" cy="54.5" r=".8"/>
<circle cx="41.3" cy="64.3" r=".8"/>
<circle cx="44.5" cy="63.6" r=".6"/>
<circle cx="47.7" cy="64.3" r=".8"/>
<circle cx="67" cy="77.6" r=".59"/>
<circle cx="67.6" cy="74.4" r=".8"/>
<circle cx="67.6" cy="80.9" r=".8"/>
<circle cx="76.4" cy="83.8" r=".1"/>
<circle cx="78.5" cy="83.8" r=".11"/>
<circle cx="80.4" cy="83.8" r=".11"/>
<circle cx="82.5" cy="83.8" r=".11"/>
<circle cx="84.3" cy="83.8" r=".11"/>
<circle cx="86.5" cy="83.8" r=".11"/>
</g>
<text font-size="8.5" x="235.5" y="205.4">A</text>
<g font-size="8">
<text x="30.1" y="6.8">6</text>
<text x="73.3" y="6.9">5</text>
<text x="117.2" y="6.9">4</text>
<text x="160.6" y="6.9">3</text>
<text x="204.3" y="6.9">2</text>
<text x="255.1" y="6.9">1</text>
<text x="2.1" y="32.7">D</text>
<text x="272.4" y="32.7">D</text>
<text x="2.1" y="86.5">C</text>
<text x="272.1" y="86.5">C</text>
<text x="2.1" y="135.6">B</text>
<text x="273.1" y="135.6">B</text>
<text x="2.1" y="185.1">A</text>
<text x="272.4" y="185.1">A</text>
<text x="30.1" y="213">6</text>
<text x="73.3" y="213">5</text>
<text x="117.2" y="213">4</text>
<text x="160.6" y="213">3</text>
<text x="204.3" y="213">2</text>
<text x="249.7" y="213">1</text>
</g>
<text font-size="7.1" x="204.9" y="174.9">STOWED TURNSTILE</text>
<text font-size="6.3" x="227.3" y="204.6">i</text>
<text font-size="4.7" x="94.7" y="109.8">STOWED TURNSTILE</text>
<text font-size="4.2" x="238.9" y="190.8">-Zendcard</text>
<g font-size="3.4">
<text x="201.8" y="165.9">Description:</text>
<text x="223.2" y="187.6">DWG. NO.</text>
<text x="224.9" y="197.2">REV</text>
<text x="235.8" y="197.2">SIZE</text>
<text x="244.4" y="198.4">SCALE: 1:1.5</text>
<text x="244.4" y="204.6">SHEET 1 OF 2</text>
</g>
<text font-size="3" x="14" y="213.5">SOLIDWORKS Educational Product. For Instructional Use Only.</text>
<text font-size="2.8" x="143.3" y="189.7">-</text>
<g font-size="2.5">
<text x="181.3" y="178.3">--</text>
<text x="181.3" y="182.3">--</text>
</g>
<text font-size="2.4" x="96.2" y="187.5">UNLESS OTHERWISE SPECIFIED:</text>
<g font-size="2.2">
<text x="179" y="165.1">NAME</text>
<text x="191.5" y="165.1">DATE</text>
<text x="158.7" y="169">DRAWN</text>
<text x="158.7" y="173.5">CHECKED</text>
<text x="158.7" y="178.3">ENG APPR.</text>
<text x="158.4" y="182.4">MFG APPR.</text>
<text x="96.2" y="191.2">DIMENSIONS ARE IN MILLIMETER</text>
<text x="158.5" y="187.4">COMMENTS:</text>
<text x="96.2" y="193.9">TOLERANCES:</text>
<text x="96.2" y="196.5">ONE PLACE DECIMAL</text>
<text x="121.8" y="196.5">0.1</text>
<text x="96.2" y="199.2">TWO PLACE DECIMAL</text>
<text x="122.1" y="199.2">0.01</text>
</g>
<text font-size="2.1" x="130.7" y="204.6">DO NOT SCALE DRAWING</text>
<g font-size="2">
<text x="130.5" y="186.8">MATERIAL</text>
<text x="130.5" y="192.5">FINISH</text>
<text x="130.5" y="198">WEIGHT</text>
</g>
<g font-size="1.8">
<text x="181.6" y="168">--</text>
<text x="181.6" y="172.6">--</text>
<text x="190" y="172.6">9/24/2020</text>
<text x="190" y="169">9/24/2020</text>
</g>
</svg>
